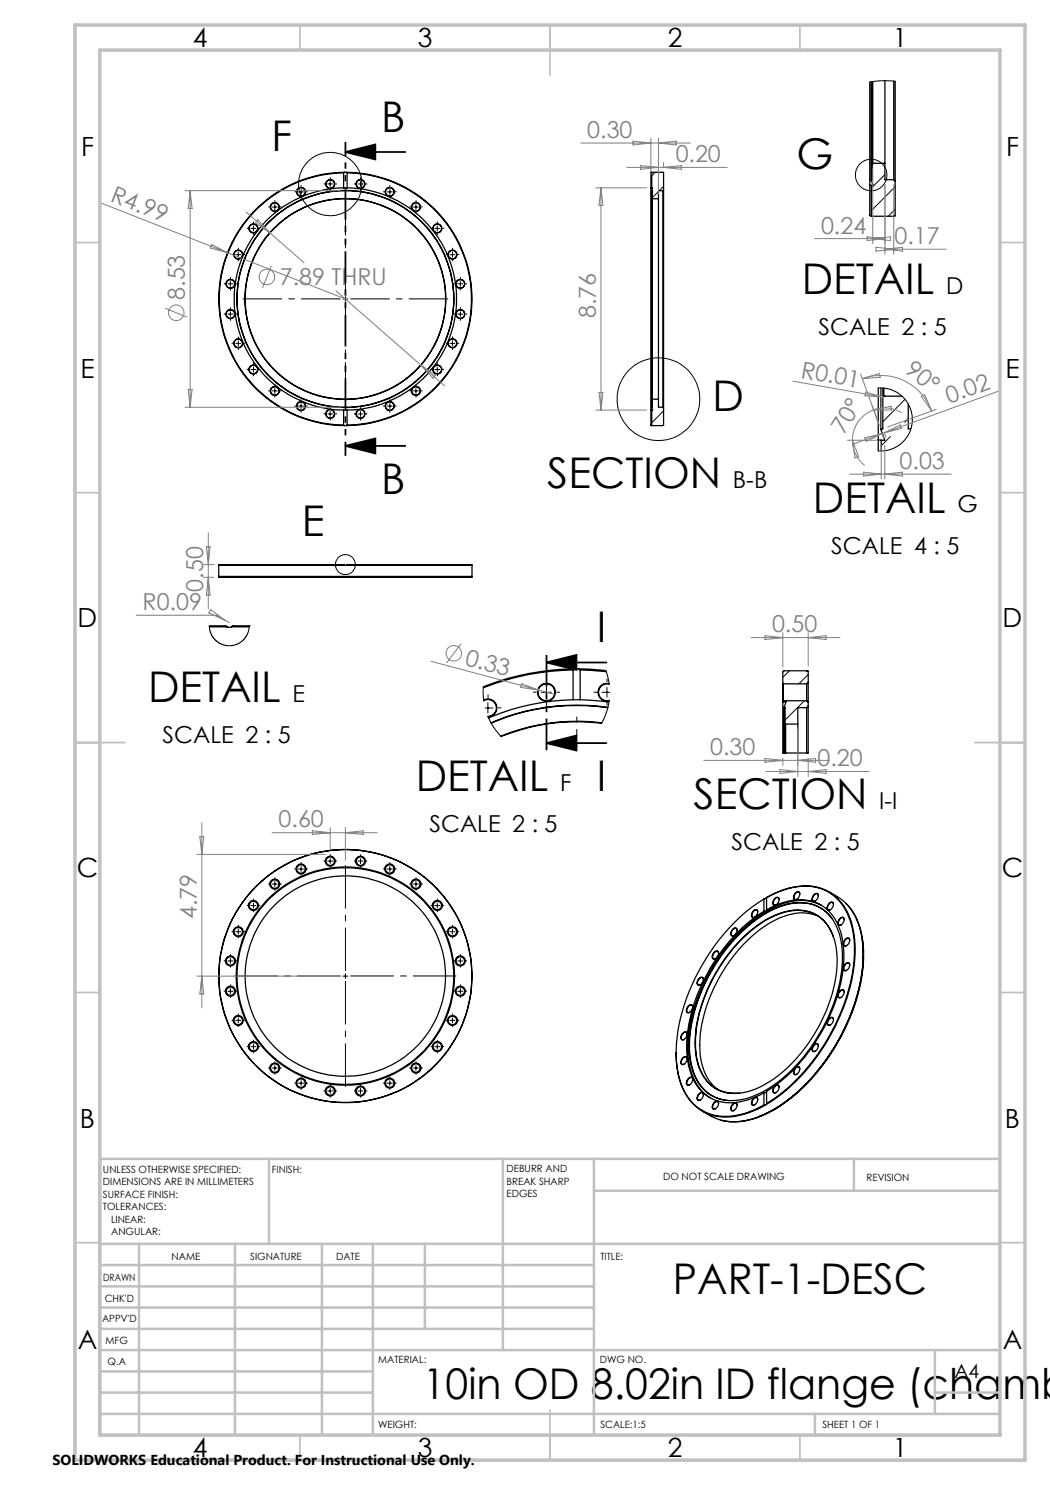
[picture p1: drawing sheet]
<svg xmlns="http://www.w3.org/2000/svg" width="210mm" height="297mm" viewBox="0 0 210 297" stroke-linecap="round" stroke-linejoin="round" font-family="sans-serif">
<g fill="none" stroke="#000" stroke-width=".25">
<path d="M174 16.4v20.7M174.2 16.4v19.6M174.4 16.3v16.5M174.6 16.3v16.4M177 16.1v16.6M178.8 16.2v19.7M179 16.3v19.9M68.7 37.6h.7M68.7 34.6a25.2 25.2 0 0 0-24.8 25.2 25.2 25.2 0 0 0 24.8 25.2M68.7 37.6a22.2 22.2 0 0 0-21.9 22.2 22.2 22.2 0 0 0 21.9 22.2M68.7 34.6v3M68.9 34.5h.4"/>
<path d="M68.9 34.5a25.3 25.3 0 0 0-25.2 25.3 25.3 25.3 0 0 0 25.2 25.3M68.9 34.5l-.2 .1M69.3 34.5a25.3 25.3 0 0 1 25.1 25.3 25.3 25.3 0 0 1-25.1 25.3M69.3 34.5l.1 .1M69.4 34.6a25.2 25.2 0 0 1 24.9 25.2 25.2 25.2 0 0 1-24.9 25.2M69.4 37.6a22.2 22.2 0 0 1 21.9 22.2 22.2 22.2 0 0 1-21.9 22.2M69.4 34.6v3M130.2 37.6v44.4M130.2 37.6h.2M130.3 38.1v43.4M130.3 38.1h.1v1.6M130.4 34.5h2.3v3.5"/>
<path d="M130.4 34.5l-.2 .1v3M130.4 37.6h.1l-.2 .5M130.4 34.5v3.1M130.4 39.7l.1 .1M130.4 39.7v40.2M130.5 39.8v40M130.5 39.8h1.2M131.7 39.8v40M132.6 38.1v43.4M132.6 38.1h-.9v1.7M132.7 38v43.6M132.7 38l-.1 .1"/>
<path d="M174 37.1h.3M174.2 36l.4 1.1h-.3M174.3 37.1v6.1M174.4 32.8v3.1l-.2 .1M174.6 32.7l-.2 .1M174.6 32.7h2.4M177 32.7v3.2h1.8M178.8 35.9l.2 .3M179 36.2v7h-.3h-4.5l-.2-.2v-5.9M130.4 79.9v1.6h-.1M130.5 79.8l-.1 .1M130.5 79.8h1.2"/>
<path d="M131.7 79.8v1.7h.9M175.6 77.6v10.4M176.2 77.6v8.3M176.6 77.6v1.8M176.6 79.4v6.4l-.4 .1M176.8 79.2l-.2 .2M176.8 77.6v1.6M176.8 79.2h3.6M68.7 82h.7M68.7 82v3M68.7 85l.2 .1M68.9 85.1h.4"/>
<path d="M69.4 82v3M69.4 85l-.1 .1M130.2 82h.2M130.2 82v3l.2 .1M130.3 81.5l.2 .5h-.1M130.4 82v3.1M132.6 81.5l.1 .1M132.6 85.1h.1M132.7 81.6v3.5h-2.3M175.6 88h.6M175.6 88v2.2M176.2 85.9l.8 2.1h-.8"/>
<path d="M176.2 88v2.2M181.6 80.8v5h.6M43.7 115.3l.1 .1M43.7 113h25.2M43.7 115.3h50.7M43.7 113l.2-.1h24.8l.2 .1M43.7 113v2.3M43.8 115.4h50.6M43.8 115.4v.1h50.6v-.1M68.8 113h.1M68.9 113h.4M69.3 113h25.1"/>
<path d="M69.3 113l.1-.1h24.9l.1 .1M69.3 113h.1M94.4 115.3v.1M94.4 113v2.3M41.9 125.4h3.5M41.9 125.2h3.3l.2 .2M45.4 125.4l.5 .1 .4-.1M45.4 125.3v.1M46.3 125.4h3.5M46.3 125.3v.1M49.8 125.2h-3.2l-.3 .2M114.6 139.9h1.4"/>
<path d="M114.6 134a49.9 49.9 0 0 0-17.9 3.6M114.6 139.9a45.1 45.1 0 0 0-16.9 3.7M114.6 134v5.9M114.9 133.8h.9M114.9 133.8a51.2 51.2 0 0 0-18.2 3.6M114.9 133.8l-.3 .2M115.8 133.8l5.4 .3M115.8 133.8l.2 .2M116 134l5.2 .3M116 139.9l5.8 .5M116 134v5.9M121.8 136.7a1.78 1.78 0 0 0-2.2 1.8 1.78 1.78 0 0 0 2.2 1.7"/>
<path d="M121.8 136.8a1.69 1.69 0 0 0-2.1 1.7 1.69 1.69 0 0 0 2.1 1.6M156.6 136.7v3.6M156.6 136.7l.1 .1M156.7 136.8v3.4M156.7 136.8h4.6M161.3 136.8v3.4M161.6 136.5v3.9M161.6 136.5v-2.3h-4.8l-.2 .1v2.4M161.6 136.5l-.3 .3M96.7 140a1.78 1.78 0 0 1 2.6 1.1 1.78 1.78 0 0 1-1.7 2.3M96.7 140.2a1.68 1.68 0 0 1 2.5 .9 1.68 1.68 0 0 1-1.6 2.2M120.3 144.7a39.3 39.3 0 0 0-20.1 2.6"/>
<path d="M120.4 144.6a40.4 40.4 0 0 0-20.2 2.6M121.6 141.5a43.2 43.2 0 0 0-23.4 3.1M121.6 141.5a43.1 43.1 0 0 0-23.4 3.1M156.6 140.4h.6l-.4 1.1M156.6 140.4v10.2h.4M156.6 140.3v.1M156.7 140.2l-.1 .1M156.7 140.2h4.6M156.8 141.5v9.1M156.8 141.5h.2v3.2M157 144.7l.1 .1M157 150.6h.1"/>
<path d="M157 144.7v5.9M157.1 144.8v5.8M157.1 144.8h2.5M159.6 144.8v5.8M161.3 141.5v9.1M161.3 140.2l.3 .2M161.3 141.5h-1.7v3.3M161.6 141.2v9.4h-4.5M161.6 140.4v.8M161.6 141.2l-.3 .3M152.8 179.8a39.4 39.4 0 0 0-15.9 20.9 26.1 26.1 0 0 0-.8 15.7 9.4 9.4 0 0 0 12 6.5l2.3-.8 2.4-1.1M152.8 179.8v2.4"/>
<path d="M153.3 179.5a14.1 14.1 0 0 1 10.9-1.8 10.3 10.3 0 0 1 6.5 8.4 30.7 30.7 0 0 1-3.2 18.2 37.8 37.8 0 0 1-14.2 16.6M153.3 179.5l-.5 .3M153.3 179.5h.1M153.3 179.5a13.5 13.5 0 0 1 11-1.7 9.8 9.8 0 0 1 6 7.1 27 27 0 0 1-1.5 15.9 39.3 39.3 0 0 1-15.5 19.9M153.3 179.5v2.5M154.8 179.8a.52 .52 0 0 1 .8-.3 .52 .52 0 0 1 .2 .8 .77 .77 0 0 1-1.2 .6v-.7zM155.8 179.9a.46 .46 0 0 0-.4-.4 .46 .46 0 0 0-.5 .4 .63 .63 0 0 0-.3 .6 .63 .63 0 0 0 .4 .5h.2M159.1 178.6a.5 .5 0 0 1 .7-.2 .5 .5 0 0 1 .1 .8 .78 .78 0 0 1-1.1 .6l-.1-.5zM159.9 178.8a.42 .42 0 0 0-.3-.4 .42 .42 0 0 0-.5 .2 .71 .71 0 0 0-.4 .7 .71 .71 0 0 0 .4 .6h.2M162.8 178.9a.49 .49 0 0 1 .7-.2 .49 .49 0 0 1 .1 .8 .68 .68 0 0 1-.4 .7 .68 .68 0 0 1-.8-.2l.1-.5zM163.7 179.1a.46 .46 0 0 0-.5-.4 .46 .46 0 0 0-.5 .4 .65 .65 0 0 0 .2 1.2l.2-.1M165.8 178.4a11.4 11.4 0 0 1 6.7 9.8 33.6 33.6 0 0 1-4.7 19.6 35.6 35.6 0 0 1-14.2 14.7 12.5 12.5 0 0 1-10.8 1l-2.3-1.3"/>
<path d="M139.8 195.7a.49 .49 0 0 1 .8-.2 .49 .49 0 0 1 0 .7 .82 .82 0 0 1-1.1 .7l-.1-.5zM140.7 195.9a.42 .42 0 0 0-.4-.4 .42 .42 0 0 0-.4 .3 .87 .87 0 0 0-.2 1.2h.4M142.7 190.6a.53 .53 0 0 1 .4-.4 .53 .53 0 0 1 .6 .3 1.11 1.11 0 0 1-1.1 1.3l-.1-.6zM143.7 190.6a.42 .42 0 0 0-.3-.4 .42 .42 0 0 0-.5 .3 .68 .68 0 0 0-.4 .6 .68 .68 0 0 0 .4 .7l.2-.1M146.5 185.8a.5 .5 0 0 1 .8-.2 .5 .5 0 0 1 .1 .8 .77 .77 0 0 1-1.2 .6v-.4zM147.4 186.1a.42 .42 0 0 0-.3-.5 .42 .42 0 0 0-.5 .3 .71 .71 0 0 0-.4 .6 .71 .71 0 0 0 .4 .7l.2-.1M147.5 187.1a20.2 20.2 0 0 1 11.4-6.6 8.1 8.1 0 0 1 9 6.3 24.2 24.2 0 0 1-1.8 15.6 32.3 32.3 0 0 1-13.7 16 11 11 0 0 1-9.3 1.1 8.9 8.9 0 0 1-5-7.1 26.9 26.9 0 0 1 3-16.1 36.6 36.6 0 0 1 6.4-9.2zM148.6 187.5a17.2 17.2 0 0 1 10.9-5.5 7.7 7.7 0 0 1 7.6 6.7 24.5 24.5 0 0 1-2.7 15.4 28.9 28.9 0 0 1-12.4 13.3 9.5 9.5 0 0 1-8.8 .4 9.9 9.9 0 0 1-4.2-8.4 30.2 30.2 0 0 1 6.4-18.3zM150.6 182.3a.52 .52 0 0 1 .7-.4 .52 .52 0 0 1 .2 .8 .77 .77 0 0 1-1.1 .7v-.7zM151.6 182.4a.42 .42 0 0 0-.4-.4 .42 .42 0 0 0-.5 .2 .91 .91 0 0 0-.1 1.3l.3-.1M152.8 182.2a35.2 35.2 0 0 0-13.4 16.9 25 25 0 0 0-1.6 14.2 8.5 8.5 0 0 0 7.3 7.2 13.4 13.4 0 0 0 7.7-2M153.3 182a11.6 11.6 0 0 1 10.1-1.4 9.2 9.2 0 0 1 5.1 7.3 28 28 0 0 1-3.5 17.2 33.5 33.5 0 0 1-11.7 13.2v2.4"/>
<path d="M153.3 182l-.2 .2h-.3M153.3 182h.1M163.7 183.3a9.7 9.7 0 0 0-8.7 .7 29.2 29.2 0 0 0-12.6 14.5 23.5 23.5 0 0 0-2 14.3 8.4 8.4 0 0 0 3.3 5.1M164.3 181.1a9.8 9.8 0 0 0-8.6-.1 29.7 29.7 0 0 0-13.6 13.1 30.6 30.6 0 0 0-4.4 17.5 10.2 10.2 0 0 0 4.4 8M165.8 180.7a.5 .5 0 0 1 .8-.2 .5 .5 0 0 1 0 .8 .82 .82 0 0 1-1.1 .6v-.7zM166.5 183.8a8 8 0 0 0-8.9-2.9 24.5 24.5 0 0 0-12.7 9.3 32.6 32.6 0 0 0-7 19.8 10.8 10.8 0 0 0 4.2 9l1.7 .7 1.8 .4M166.7 187.4a7.5 7.5 0 0 0-9.8-4.9 23.8 23.8 0 0 0-12 9.5 29.9 29.9 0 0 0-5.8 17.3 10 10 0 0 0 3.7 8.1 7.5 7.5 0 0 0 5.1 1.2M166.7 180.9a.46 .46 0 0 0-.5-.5 .46 .46 0 0 0-.4 .5 .63 .63 0 0 0-.3 .6 .63 .63 0 0 0 .4 .5l.2-.1M167.9 183.9a.5 .5 0 0 1 .5-.5 .5 .5 0 0 1 .4 .5 1.06 1.06 0 0 1-1.1 1.1l-.1-.4zM168 198.2a.49 .49 0 0 1 .7-.2 .49 .49 0 0 1 .1 .8 .82 .82 0 0 1-1.2 .6v-.6zM168.8 198.4a.42 .42 0 0 0-.3-.4 .42 .42 0 0 0-.5 .3 .87 .87 0 0 0-.1 1.2h.3M168.8 183.9a.42 .42 0 0 0-.3-.4 .42 .42 0 0 0-.5 .3 .71 .71 0 0 0-.4 .6 .71 .71 0 0 0 .4 .7l.2-.1"/>
<path d="M168.9 188a.52 .52 0 0 1 .8-.4 .52 .52 0 0 1 .2 .8 .68 .68 0 0 1-.4 .7 .68 .68 0 0 1-.8-.2v-.5zM169.1 192.8a.49 .49 0 0 1 .7-.2 .49 .49 0 0 1 .1 .8 .88 .88 0 0 1-1.1 .7 1 1 0 0 1 .3-1.3zM169.2 180.7a13.5 13.5 0 0 1 3.5 9.4 38.2 38.2 0 0 1-9.2 24.2 28.4 28.4 0 0 1-13 9.5 11.8 11.8 0 0 1-6.3 .2M169.9 193a.52 .52 0 0 0-.6-.4 .52 .52 0 0 0-.4 .6 .51 .51 0 0 0-.2 .6 .51 .51 0 0 0 .6 .3M169.9 188.1a.46 .46 0 0 0-.4-.5 .46 .46 0 0 0-.5 .5 .63 .63 0 0 0-.3 .6 .63 .63 0 0 0 .4 .5l.2-.1M172.4 188a33.1 33.1 0 0 1-4.6 19.8 36.4 36.4 0 0 1-14.2 14.7l-1.8 .8M135.2 210.5a14.5 14.5 0 0 0 3.5 10.4 9.8 9.8 0 0 0 10.3 1.9l2.4-.9 1.6-.8M136.6 206.6a.5 .5 0 0 1 .7-.2 .5 .5 0 0 1 .1 .8 .77 .77 0 0 1-1.2 .6v-.4zM136.6 211.6a.5 .5 0 0 1 .7-.2 .5 .5 0 0 1 .1 .7 .89 .89 0 0 1-1.1 .8 1 1 0 0 1 .3-1.3zM137.4 211.8a.48 .48 0 0 0-.4-.5 .48 .48 0 0 0-.5 .5 .65 .65 0 0 0 .1 1.1l.2-.1M137.4 206.8a.48 .48 0 0 0-.4-.4 .48 .48 0 0 0-.5 .4 .65 .65 0 0 0 .1 1.2l.2-.1M137.7 201.2a.5 .5 0 0 1 .7-.2 .5 .5 0 0 1 .1 .8 .82 .82 0 0 1-1.2 .6v-.6z"/>
<path d="M137.7 215.7a.49 .49 0 0 1 .7-.2 .49 .49 0 0 1 .1 .7 .82 .82 0 0 1-1.2 .7v-.7zM138.5 215.9a.46 .46 0 0 0-.4-.4 .46 .46 0 0 0-.5 .4 .63 .63 0 0 0-.3 .6 .63 .63 0 0 0 .4 .5h.2M138.5 201.4a.46 .46 0 0 0-.4-.4 .46 .46 0 0 0-.5 .4 .63 .63 0 0 0-.3 .6 .63 .63 0 0 0 .4 .5h.2M139.8 218.7a.49 .49 0 0 1 .8-.1 .49 .49 0 0 1 0 .7 .82 .82 0 0 1-1.1 .7l-.1-.5zM140.7 218.9a.42 .42 0 0 0-.4-.4 .42 .42 0 0 0-.4 .3 .87 .87 0 0 0-.2 1.3l.4-.1M150.7 219.7a.49 .49 0 0 1 .7-.2 .49 .49 0 0 1 .1 .8 .88 .88 0 0 1-1 .7 1 1 0 0 1 .2-1.3zM151.6 219.9a.42 .42 0 0 0-.4-.4 .42 .42 0 0 0-.5 .2 .91 .91 0 0 0-.1 1.3h.3M152.8 218.5v2.5M153.3 218.3l-.2 .2h-.3M154.8 217.4a.52 .52 0 0 1 .8-.4 .52 .52 0 0 1 .2 .8 .88 .88 0 0 1-1.1 .7l-.1-.3zM155.8 217.4a.52 .52 0 0 0-.6-.3 .52 .52 0 0 0-.4 .5 .51 .51 0 0 0-.2 .6 .51 .51 0 0 0 .6 .3M159.1 213.6a.49 .49 0 0 1 .7-.2 .49 .49 0 0 1 .1 .7 .78 .78 0 0 1-1.1 .7l-.1-.5z"/>
<path d="M159.9 213.8a.46 .46 0 0 0-.4-.5 .46 .46 0 0 0-.5 .5 .66 .66 0 0 0 .1 1.1l.2-.1M162.8 208.9a.5 .5 0 0 1 .7-.1 .5 .5 0 0 1 .1 .7 .78 .78 0 0 1-1.1 .7l-.1-.5zM163.7 209.2a.4 .4 0 0 0-.4-.5 .4 .4 0 0 0-.4 .3 .81 .81 0 0 0-.2 1.3l.4-.1M165.7 203.9a.52 .52 0 0 1 .7-.4 .52 .52 0 0 1 .2 .8 .77 .77 0 0 1-1.1 .6v-.6zM166.7 203.9a.42 .42 0 0 0-.3-.4 .42 .42 0 0 0-.5 .3 .87 .87 0 0 0-.1 1.3l.3-.1M142.8 220.5a.5 .5 0 0 1 .8-.2 .5 .5 0 0 1 .1 .7 .89 .89 0 0 1-1.1 .8 1 1 0 0 1 .2-1.3zM143.7 220.7a.48 .48 0 0 0-.5-.4 .48 .48 0 0 0-.4 .4 .65 .65 0 0 0 .1 1.1h.2M146.5 220.8a.51 .51 0 0 1 .8-.2 .51 .51 0 0 1 .1 .8 .82 .82 0 0 1-1.2 .6v-.5zM147.4 221a.48 .48 0 0 0-.5-.4 .48 .48 0 0 0-.4 .4 .65 .65 0 0 0 .1 1.1h.2M152.8 221l.2 .1M153.3 220.9l-.3 .2M153.3 220.7v.2"/>
<circle cx="60.2" cy="38.4" r=".9"/>
<circle cx="60.2" cy="38.4" r=".84"/>
<circle cx="66" cy="36.8" r=".85"/>
<circle cx="66" cy="36.8" r=".89"/>
<circle cx="72.1" cy="36.8" r=".89"/>
<circle cx="72.1" cy="36.8" r=".84"/>
<circle cx="77.9" cy="38.4" r=".9"/>
<circle cx="78" cy="38.4" r=".84"/>
<circle cx="46.1" cy="56.8" r=".89"/>
<circle cx="46.1" cy="56.8" r=".84"/>
<circle cx="47.6" cy="50.9" r=".89"/>
<circle cx="47.7" cy="50.9" r=".84"/>
<circle cx="50.7" cy="45.7" r=".9"/>
<circle cx="50.7" cy="45.7" r=".84"/>
<circle cx="55" cy="41.4" r=".84"/>
<circle cx="55" cy="41.4" r=".88"/>
<circle cx="69.1" cy="59.8" r="21.7"/>
<circle cx="69.1" cy="59.8" r="20.1"/>
<circle cx="69.1" cy="59.8" r="20"/>
<circle cx="83.2" cy="41.4" r=".88"/>
<circle cx="83.2" cy="41.4" r=".85"/>
<circle cx="87.5" cy="45.7" r=".9"/>
<circle cx="87.5" cy="45.7" r=".84"/>
<circle cx="90.5" cy="50.9" r=".85"/>
<circle cx="90.5" cy="50.9" r=".89"/>
<circle cx="92.1" cy="56.8" r=".89"/>
<circle cx="92.1" cy="56.8" r=".84"/>
<circle cx="46.1" cy="62.8" r=".9"/>
<circle cx="46.1" cy="62.8" r=".84"/>
<circle cx="47.6" cy="68.7" r=".89"/>
<circle cx="47.7" cy="68.7" r=".84"/>
<circle cx="50.7" cy="73.9" r=".9"/>
<circle cx="50.7" cy="73.9" r=".84"/>
<circle cx="55" cy="78.2" r=".84"/>
<circle cx="55" cy="78.2" r=".88"/>
<circle cx="83.2" cy="78.2" r=".88"/>
<circle cx="83.2" cy="78.2" r=".85"/>
<circle cx="87.5" cy="73.9" r=".9"/>
<circle cx="87.5" cy="73.9" r=".84"/>
<circle cx="90.5" cy="68.7" r=".85"/>
<circle cx="90.5" cy="68.7" r=".89"/>
<circle cx="92.1" cy="62.8" r=".9"/>
<circle cx="92.1" cy="62.8" r=".84"/>
<circle cx="60.2" cy="81.2" r=".89"/>
<circle cx="60.2" cy="81.2" r=".84"/>
<circle cx="66" cy="82.8" r=".85"/>
<circle cx="66" cy="82.8" r=".89"/>
<circle cx="72.1" cy="82.8" r=".89"/>
<circle cx="72.1" cy="82.8" r=".84"/>
<circle cx="77.9" cy="81.2" r=".89"/>
<circle cx="78" cy="81.2" r=".84"/>
<circle cx="109.3" cy="138.4" r="1.69"/>
<circle cx="109.3" cy="138.5" r="1.78"/>
<circle cx="55" cy="176.8" r="1"/>
<circle cx="55" cy="176.8" r=".85"/>
<circle cx="60.2" cy="173.8" r=".84"/>
<circle cx="60.2" cy="173.8" r=".99"/>
<circle cx="66" cy="172.2" r=".99"/>
<circle cx="66" cy="172.2" r=".84"/>
<circle cx="72.1" cy="172.2" r="1"/>
<circle cx="72.1" cy="172.2" r=".85"/>
<circle cx="77.9" cy="173.8" r=".84"/>
<circle cx="78" cy="173.8" r=".99"/>
<circle cx="83.2" cy="176.8" r="1"/>
<circle cx="83.2" cy="176.8" r=".84"/>
<circle cx="46.1" cy="192.2" r=".84"/>
<circle cx="46.1" cy="198.2" r=".84"/>
<circle cx="46.1" cy="198.2" r="1"/>
<circle cx="46.1" cy="192.2" r=".99"/>
<circle cx="47.6" cy="186.3" r="1"/>
<circle cx="47.7" cy="186.3" r=".85"/>
<circle cx="50.7" cy="181.1" r=".99"/>
<circle cx="50.7" cy="181.1" r=".85"/>
<circle cx="69.1" cy="195.2" r="21.7"/>
<circle cx="69.1" cy="195.2" r="20"/>
<circle cx="69.1" cy="195.2" r="25.3"/>
<circle cx="69.1" cy="195.2" r="21.8"/>
<circle cx="87.5" cy="181.1" r=".84"/>
<circle cx="87.5" cy="181.1" r=".99"/>
<circle cx="90.5" cy="186.4" r=".99"/>
<circle cx="90.5" cy="186.3" r=".84"/>
<circle cx="92.1" cy="198.2" r="1"/>
<circle cx="92.1" cy="192.2" r=".99"/>
<circle cx="92.1" cy="192.2" r=".85"/>
<circle cx="92.1" cy="198.2" r=".85"/>
<circle cx="47.6" cy="204.1" r="1"/>
<circle cx="47.7" cy="204.1" r=".85"/>
<circle cx="50.7" cy="209.3" r=".99"/>
<circle cx="50.7" cy="209.3" r=".85"/>
<circle cx="55" cy="213.6" r="1"/>
<circle cx="55" cy="213.6" r=".85"/>
<circle cx="60.2" cy="216.6" r=".84"/>
<circle cx="60.2" cy="216.6" r=".99"/>
<circle cx="66" cy="218.2" r=".99"/>
<circle cx="66" cy="218.2" r=".84"/>
<circle cx="72.1" cy="218.2" r="1"/>
<circle cx="72.1" cy="218.2" r=".85"/>
<circle cx="77.9" cy="216.6" r=".84"/>
<circle cx="78" cy="216.6" r=".99"/>
<circle cx="83.2" cy="213.6" r="1"/>
<circle cx="83.2" cy="213.6" r=".84"/>
<circle cx="87.5" cy="209.3" r=".84"/>
<circle cx="87.5" cy="209.3" r=".99"/>
<circle cx="90.5" cy="204.1" r=".99"/>
<circle cx="90.5" cy="204.1" r=".84"/>
</g>
<g fill="none" stroke="#000" stroke-width=".2">
<path d="M179 16.3l-2.2-.2-2.8 .3M59.7 38.4h1M60.2 37.9v1M65.5 36.8h1M66 36.3v1M71.6 36.8h1M72.1 36.3v1M77.4 38.4h1.1M78 37.9v1M131 34.5l-.6 .7M131.7 38.3l-1.3 1.3M132.7 37.2l-.8 .9"/>
<path d="M174.7 32.7l-.3 .3M177 34.9l-2.7 2.7M179 37.4l-4.7 4.7M45.6 56.8h1M46.1 56.3v1M47.2 50.9h1M47.7 50.4v1M50.2 45.7h1M50.7 45.2v1M54.5 41.4h1M55 40.9v1M68.6 59.8h1"/>
<path d="M69.1 59.3v1M82.7 41.4h1M83.2 40.9v1M87 45.7h1M87.5 45.2v1M90 50.9h1M90.5 50.4v1M91.5 56.8h1.1M92.1 56.3v1M179 41.8l-1.3 1.4M45.6 62.8h1M46.1 62.3v1"/>
<path d="M47.2 68.7h1M47.7 68.2v1M50.2 73.9h1M50.7 73.4v1M54.5 78.2h1M55 77.7v1M82.7 78.2h1M83.2 77.7v1M87 73.9h1M87.5 73.4v1M90 68.7h1M90.5 68.2v1"/>
<path d="M91.5 62.8h1.1M92.1 62.3v1M130.6 79.8l-.2 .2M175.6 77.6h1.5l1.2 .4 1.1 .5 1 .7 1 1.2 .5 .9 .6 2.1v1.1l-.4 1.4-.5 1.3-.9 1.1-1.3 1.1-.9 .4-1.6 .4h-1.3M177.2 79.2l-.1 .1M181 79.9l-4.4 4.4M59.7 81.2h1M60.2 80.7v1M65.5 82.8h1M66 82.3v1M71.6 82.8h1M72.1 82.3v1"/>
<path d="M77.4 81.2h1.1M78 80.7v1M132.7 82.2l-2.3 2.4M178.1 87.3l-1.9 1.8M181.6 83.7l-.7 .8M41.9 125.2l.2 1.2 .7 1.3 1.1 1 1.6 .4 1.3-.1 .9-.3 .8-.5 1-1.5 .3-1.5M49.8 125.2h.1M96.7 137.4v2.8M108.3 138.5h2M109.3 137.5v1.9M120.4 138.5h1.6M121.2 134.1l.6 2.7"/>
<path d="M121.4 137.5v1.9M157.9 134.2l-1.3 1.3M161.6 134.9l-1.8 1.9M97 141.6h1.6M97.6 143.3l1.1 2.1 1.5 1.9M97.6 140.6v2M121.8 140.1l-.6 2.6-.9 2M160.9 140.2l-3.9 3.8M54.5 176.8h1M55 176.3v1M59.7 173.8h1M60.2 173.3v1"/>
<path d="M65.5 172.2h1M66 171.7v1M71.6 172.2h1M72.1 171.7v1M77.4 173.8h1.1M78 173.3v1M82.7 176.8h1M83.2 176.3v1M45.6 192.2h1M45.6 198.3h1M46.1 191.7v1M46.1 197.7v1.1"/>
<path d="M47.2 186.3h1M47.7 185.8v1M50.2 181.1h1M50.7 180.6v1M68.6 195.2h1M69.1 194.7v1M87 181.1h1M87.5 180.6v1M90 186.3h1M90.5 185.8v1M91.5 192.2h1.1M91.5 198.3h1.1"/>
<path d="M92.1 191.7v1M92.1 197.7v1.1M47.2 204.1h1M47.7 203.6v1M50.2 209.3h1M50.7 208.8v1M54.5 213.6h1M55 213.1v1M59.7 216.6h1M60.2 216.1v1M65.5 218.2h1M66 217.7v1"/>
<path d="M71.6 218.2h1M72.1 217.7v1M77.4 216.6h1.1M78 216.1v1M82.7 213.6h1M83.2 213.1v1M87 209.3h1M87.5 208.8v1M90 204.1h1M90.5 203.6v1"/>
<circle cx="66.1" cy="36.8" r="6.3"/>
<circle cx="174.2" cy="35" r="3.2"/>
<circle cx="131.7" cy="79.8" r="8.3"/>
<circle cx="69.1" cy="112.9" r="1.99"/>
</g>
<g fill="none" stroke="#808080" stroke-width=".2">
<path d="M37 38.1h31.1M38 38.1v43.4M38 38.1l.4 3.6h-.8zM116.2 28.6h21.8M119.2 37.6h10.1M120.2 37.6v44.4M120.2 37.6l.4 3.5h-.8zM125.3 33.5h20.2M126.6 28.2l3.6 .4-3.6 .4zM128.1 33.1l3.6 .4-3.6 .4zM130.2 27.6v7.3M131.7 27.6v11.2"/>
<path d="M131.7 28.6l3.6-.4v.8zM132.7 32.5v1M132.7 33.5l3.6-.4v.8zM174.6 33.7v15.1M177 36.9v13.9M178.8 36.9v13.9M20.3 40.6l25.2 9.9M42.3 48.9l3.2 1.6-3.4-.9zM45.5 50.5l23.6 9.3M49.2 42.4l11.6 10.2M51.6 44l2.4 2.6-2.9-2zM54.3 53.2l-1.8 4.4"/>
<path d="M67.2 58.2l21.7 19M162.9 47.7h14.1M173.4 47.4l3.6 .3-3.6 .4zM174.6 47.7l3.5-.3v.7zM175.2 49.5l3.6 .3-3.6 .4zM177 49.8h12.2M177 49.8l3.5-.3v.7zM33 61.7l4.5 1.7M37.6 77.9h.8l-.4 3.6zM84.1 73l3 2.1-.5 .5zM119.8 78.5h.8l-.4 3.5zM158.6 76.2l18 3.2"/>
<path d="M172.1 74.8l3.7 10.1-1.4-3.9M172.5 75.7a10.8 10.8 0 0 1 13.8 6.5M172.5 75.7l3.4-1 .1 .8zM173.1 78.4l3.5 1-3.6-.2zM176.6 79.4h.2M184.3 79.3l.6-.4 1.4 3.3zM199.9 78.2l-23.4 8.5M37 81.5h31.1M119.2 82h10.1M169.5 88h5.8M169.9 94.8h20.4M170.5 88a6.5 6.5 0 0 0 2.4 5.1"/>
<path d="M170.5 88l1.2 3.4-.7 .2zM172.7 94.4l3.5 .4-3.5 .4zM173 87.6l3.5-.9-3.3 1.6zM174.7 82a6.4 6.4 0 0 0-4.2 6M174.7 82a6.5 6.5 0 0 1 5.6 .5M174.7 82l3.5-.8 .1 .8zM176.2 89v6.8M176.5 86.7l-6 2.2M176.5 86.9l.3 .7M176.8 86.6l3.3-1.6 .2 .7zM176.9 86.7l.3 .8M177 94.8l3.5-.4v.8z"/>
<path d="M177 89v6.8M187.3 81.9l-9.8 3.5M40.6 115.5h2.2M40.6 112.9h2.3M41.3 109.4h.7l-.3 3.5zM41.7 106.6v15.2M41.7 115.5l.3 3.5h-.7zM27.2 123h16.1l1.7 1.1M42.2 122l2.8 2.1-3.2-1.5zM45 124.1l.9 .4M86.2 132.3l21.5 5.7M92.2 128.8l-2.9 3.8"/>
<path d="M104.3 136.7l3.4 1.3-3.6-.5zM107.7 138l3.2 .9M150.2 127.5h17.8M153 127.1l3.6 .4-3.6 .4zM156.6 126.5v6.8M161.6 126.5v6.7M161.6 127.5l3.6-.4v.8zM140.8 152.1h25.1M153 151.7l3.6 .4-3.6 .4zM153.2 154.3h20.6M156 153.9l3.6 .4-3.6 .4zM156.6 151.6v1.5"/>
<path d="M159.6 145.8v9.5M159.6 152.1l3.5-.4v.8zM161.6 151.6v3.7M161.6 154.3l3.6-.4v.8zM39.4 170.9h25.7M40 167.3h.7l-.3 3.6zM40.4 164.5v37.1M54.4 166.5h21M62.5 166.2l3.5 .3-3.5 .4zM66 165.5v4.4M69.1 165.5v6.5M69.1 166.5l3.5-.3v.7z"/>
<path d="M39.4 195.2h28.7M40.4 195.2l.3 3.6h-.7z"/>
<circle cx="53.4" cy="55.4" r="1.56"/>
<circle cx="35.2" cy="62.5" r="1.55"/>
<circle cx="90.7" cy="130.7" r="1.56"/>
</g>
<path d="M69.1 30.4l6-1.5v3zM69.1 30.4h12M69.1 89.2l6-1.5v3zM69.1 89.2h12M109.3 132.5l6-1.5v3zM109.3 132.5h12M109.3 148.6l6-1.5v3zM109.3 148.6h12" fill="none" stroke="#000" stroke-width=".35"/>
<g fill="none" stroke="#000" stroke-width=".2" stroke-dasharray="15.2 1.3 1.3 1.3" stroke-linecap="butt">
<path d="M59.2 38.4h-.3M60.2 37.4v-.4M60.2 39.4v.3M61.2 38.4h.4M65.1 36.8h-.4M66.1 35.8v-.4M66.1 37.8v.3M67.1 36.8h.3M71.1 36.8h-.3M72.1 35.8v-.4M72.1 37.8v.3M73.1 36.8h.4"/>
<path d="M77 38.4h-.4M78 37.4v-.4M78 39.4v.3M79 38.4h.3M45.1 56.7h-.3M46.1 55.7v-.3M46.1 57.7v.4M46.7 50.9h-.4M47.1 56.7h.3M47.7 49.9v-.3M47.7 51.9v.3M48.7 50.9h.3"/>
<path d="M49.7 45.7h-.3M50.7 44.7v-.4M50.7 46.7v.3M51.7 45.7h.3M54 41.4h-.4M55 40.4v-.4M55 42.4v.3M56 41.4h.3M82.2 41.4h-.3M83.2 40.4v-.4M83.2 42.4v.3M84.2 41.4h.3"/>
<path d="M86.5 45.7h-.4M87.5 44.7v-.4M87.5 46.7v.3M88.5 45.7h.3M89.5 50.9h-.3M90.5 49.9v-.3M90.5 51.9v.3M91.1 56.7h-.4M91.5 50.9h.4M92.1 55.7v-.3M92.1 57.7v.4M93.1 56.7h.3"/>
<path d="M45.1 62.8h-.3M46.1 61.8v-.3M46.1 63.8v.3M46.7 68.6h-.4M47.1 62.8h.3M47.7 67.6v-.3M47.7 69.6v.4M48.7 68.6h.3M49.7 73.9h-.3M50.7 72.9v-.4M50.7 74.9v.3M51.7 73.9h.3"/>
<path d="M54 78.2h-.4M55 77.2v-.4M55 79.2v.3M56 78.2h.3M82.2 78.2h-.3M83.2 77.2v-.4M83.2 79.2v.3M84.2 78.2h.3M86.5 73.9h-.4M87.5 72.9v-.4M87.5 74.9v.3M88.5 73.9h.3"/>
<path d="M89.5 68.6h-.3M90.5 67.6v-.3M90.5 69.6v.4M91.1 62.8h-.4M91.5 68.6h.4M92.1 61.8v-.3M92.1 63.8v.3M93.1 62.8h.3M59.2 81.2h-.3M60.2 80.2v-.3M60.2 82.2v.3M61.2 81.2h.4"/>
<path d="M65.1 82.8h-.4M66.1 81.8v-.4M66.1 83.8v.3M67.1 82.8h.3M71.1 82.8h-.3M72.1 81.8v-.4M72.1 83.8v.3M73.1 82.8h.4M77 81.2h-.4M78 80.2v-.3M78 82.2v.3M79 81.2h.3"/>
<path d="M97.6 139.6v-.7M107.3 138.4h-.7M109.3 136.4v-.6M111.3 138.4h.7M119.4 138.4h-.7M121.4 136.4v-.6M99.6 141.6h.7M109.3 140.4v.7M121.4 140.4v.7M54 176.8h-.4M55 175.8v-.3M55 177.8v.3"/>
<path d="M56 176.8h.3M59.2 173.8h-.3M60.2 172.8v-.4M60.2 174.8v.3M61.2 173.8h.4M65.1 172.2h-.4M66.1 171.2v-.3M66.1 173.2v.4M67.1 172.2h.3M71.1 172.2h-.3M72.1 171.2v-.3M72.1 173.2v.4"/>
<path d="M73.1 172.2h.4M77 173.8h-.4M78 172.8v-.4M78 174.8v.3M79 173.8h.3M82.2 176.8h-.3M83.2 175.8v-.3M83.2 177.8v.3M84.2 176.8h.3M45.1 198.2h-.3M45.1 192.2h-.3M46.1 197.2v-.3"/>
<path d="M46.1 199.2v.4M46.1 191.2v-.4M46.1 193.2v.3M46.7 186.3h-.4M47.1 198.2h.3M47.1 192.2h.3M47.7 185.3v-.3M47.7 187.3v.4M48.7 186.3h.3M49.7 181.1h-.3M50.7 180.1v-.4M50.7 182.1v.3"/>
<path d="M51.7 181.1h.3M86.5 181.1h-.4M87.5 180.1v-.4M87.5 182.1v.3M88.5 181.1h.3M89.5 186.3h-.3M90.5 185.3v-.3M90.5 187.3v.4M91.1 192.2h-.4M91.1 198.2h-.4M91.5 186.3h.4M92.1 191.2v-.4"/>
<path d="M92.1 193.2v.3M92.1 197.2v-.3M92.1 199.2v.4M93.1 192.2h.3M93.1 198.2h.3M46.7 204.1h-.4M47.7 203.1v-.4M47.7 205.1v.3M48.7 204.1h.3M49.7 209.3h-.3M50.7 208.3v-.3M50.7 210.3v.4"/>
<path d="M51.7 209.3h.3M54 213.6h-.4M55 212.6v-.4M55 214.6v.3M56 213.6h.3M59.2 216.6h-.3M60.2 215.6v-.3M60.2 217.6v.4M61.2 216.6h.4M65.1 218.2h-.4M66.1 217.2v-.4M66.1 219.2v.3"/>
<path d="M67.1 218.2h.3M71.1 218.2h-.3M72.1 217.2v-.4M72.1 219.2v.3M73.1 218.2h.4M77 216.6h-.4M78 215.6v-.3M78 217.6v.4M79 216.6h.3M82.2 213.6h-.3M83.2 212.6v-.4M83.2 214.6v.3"/>
<path d="M84.2 213.6h.3M86.5 209.3h-.4M87.5 208.3v-.3M87.5 210.3v.4M88.5 209.3h.3M89.5 204.1h-.3M90.5 203.1v-.4M90.5 205.1v.3M91.5 204.1h.4"/>
</g>
<path d="M68.1 195.2h-21.2M69.1 194.2v-21.2M69.1 196.2v21.2M70.1 195.2h21.2" fill="none" stroke="#000" stroke-width=".2" stroke-dasharray="15.2 1.3 1.3 1.3" stroke-dashoffset="6.6" stroke-linecap="butt"/>
<path d="M68.1 59.8h-19.5M69.1 58.8v-19.6M70.1 59.8h19.5M69.1 60.8v19.5" fill="none" stroke="#000" stroke-width=".2" stroke-dasharray="15.2 1.3 1.3 1.3" stroke-dashoffset="7.4" stroke-linecap="butt"/>
<path d="M115.4 149.6v-6.3" fill="none" stroke="#000" stroke-width=".2" stroke-dasharray="15.2 1.3 1.3 1.3" stroke-dashoffset="14" stroke-linecap="butt"/>
<path d="M69.1 28.4v62.8" fill="none" stroke="#000" stroke-width=".35" stroke-dasharray="6.3 1.3 1.3 1.3 1.3 1.3" stroke-dashoffset="3.5" stroke-linecap="butt"/>
<path d="M109.3 130.5v20.1" fill="none" stroke="#000" stroke-width=".35" stroke-dasharray="6.3 1.3 1.3 1.3 1.3 1.3" stroke-dashoffset="-.5" stroke-linecap="butt"/>
<g fill="none" stroke="#c0c0c0" stroke-width=".35">
<path d="M60 5v5M110 5v10M160 5v5M15 48.5h5M200 48.5h5M15 98.5h5M200 98.5h5M15 148.5h10M195 148.5h10M15 198.5h5M200 198.5h5M15 248.5h5"/>
<path d="M200 248.5h5M60 287v5M110 282v10M160 287v5"/>
</g>
<g fill="none" stroke="#c0c0c0" stroke-width=".5">
<path d="M53.8 231.8v17M100.6 231.8v38.2M118.8 231.8v55.2M118.8 238.2h81.2M170.8 231.8v6.4M200 231.8h-180v55.2M20 248.8h180M20 257.3h98.8M20 253h98.8M27.8 248.8v38.2M47 248.8v38.2M64.4 248.8v38.2"/>
<path d="M74.6 248.8v38.2M85 248.8v17M20 265.8h98.8M20 261.5h98.8M20 278.5h54.6M20 274.3h54.6M20 270h180M187 278.5h13M187 270v12.8M20 282.8h180M163 282.8v4.2"/>
</g>
<path d="M15 5h190v287h-190zM20 10h180v277h-180z" fill="none" stroke="#c0c0c0" stroke-width=".7"/>
<g fill="#000">
<path d="M69.1 30.4l6-1.5v3zM69.1 89.2l6-1.5v3z"/>
<path d="M109.3 132.5l6-1.5v3zM109.3 148.6l6-1.5v3z"/>
</g>
<g font-size="8.5">
<text x="76.2" y="26.4">B</text>
<text x="54.3" y="30.3">F</text>
<text x="159.3" y="33.8">G</text>
<text x="160.4" y="58.7">DETAIL</text>
<text x="142.5" y="82.2">D</text>
<text x="76.2" y="98.9">B</text>
<text x="109.5" y="97.6">SECTION</text>
<text x="60.3" y="107.3">E</text>
<text x="162.6" y="102.5">DETAIL</text>
<text x="119.4" y="128.5">I</text>
<text x="29.6" y="140.4">DETAIL</text>
<text x="83.1" y="158.2">DETAIL</text>
<text x="119.4" y="158.3">I</text>
<text x="138.7" y="161.8">SECTION</text>
<text x="134.6" y="258.8">PART-1-DESC</text>
<text x="84.5" y="279.7">10in OD 8.02in ID flange (chamb</text>
</g>
<g font-size="5.3">
<text x="38.5" y="9.5">4</text>
<text x="83.5" y="9.5">3</text>
<text x="133.5" y="9.5">2</text>
<text x="178.5" y="9.5">1</text>
<text x="16.2" y="31.3">F</text>
<text x="201.2" y="31.3">F</text>
<text x="16.1" y="75.5">E</text>
<text x="201.1" y="75.5">E</text>
<text x="15.5" y="125.5">D</text>
<text x="200.5" y="125.5">D</text>
<text x="15.4" y="175.5">C</text>
<text x="200.4" y="175.5">C</text>
<text x="16" y="225.5">B</text>
<text x="201" y="225.5">B</text>
<text x="15.5" y="269.8">A</text>
<text x="200.5" y="269.8">A</text>
<text x="38.5" y="291.5">4</text>
<text x="83.5" y="291.5">3</text>
<text x="133.5" y="291.5">2</text>
<text x="178.5" y="291.5">1</text>
</g>
<g font-size="4.7" fill="#808080">
<text x="117.5" y="27.6">0.30</text>
<text x="135.1" y="32.5">0.20</text>
<text x="21.9" y="40.2" transform="rotate(21 21.9 40.2)">R4.99</text>
<text x="164.2" y="46.7">0.24</text>
<text x="178.9" y="48.8">0.17</text>
<text x="37" y="60" transform="rotate(-90 37 60)">8.53</text>
<text x="56" y="57.1">7.89 THRU</text>
<text x="119.2" y="63.6" transform="rotate(-90 119.2 63.6)">8.76</text>
<text x="160" y="75.5" transform="rotate(10 160 75.5)">R0.01</text>
<text x="180.8" y="74.4" transform="rotate(38 180.8 74.4)">90°</text>
<text x="189.8" y="80.7" transform="rotate(-20 189.8 80.7)">0.02</text>
<text x="168.8" y="87" transform="rotate(-58 168.8 87)">70°</text>
<text x="179.9" y="93.8">0.03</text>
<text x="40.7" y="118.4" transform="rotate(-90 40.7 118.4)">0.50</text>
<text x="28.5" y="122">R0.09</text>
<text x="154.4" y="126.5">0.50</text>
<text x="92.8" y="133" transform="rotate(15 92.8 133)">0.33</text>
<text x="142.1" y="151.1">0.30</text>
<text x="163.5" y="153.3">0.20</text>
<text x="55.7" y="165.5">0.60</text>
<text x="39.4" y="183.9" transform="rotate(-90 39.4 183.9)">4.79</text>
</g>
<g font-size="4.7">
<text x="189.2" y="58.7">D</text>
<text x="163.7" y="66.9">SCALE 2 : 5</text>
<text x="146.6" y="97.6">B-B</text>
<text x="191.5" y="102.5">G</text>
<text x="166.3" y="110.7">SCALE 4 : 5</text>
<text x="58.5" y="140.4">E</text>
<text x="32.5" y="148.6">SCALE 2 : 5</text>
<text x="112" y="158.2">F</text>
<text x="175.8" y="161.8">I-I</text>
<text x="85.9" y="166.4">SCALE 2 : 5</text>
<text x="146.3" y="170">SCALE 2 : 5</text>
</g>
<text font-size="3.9" x="190.9" y="275.5">A4</text>
<text font-size="2.9" x="10.5" y="292.9">SOLIDWORKS Educational Product. For Instructional Use Only.</text>
<g font-size="2">
<text x="20.6" y="234.6">UNLESS OTHERWISE SPECIFIED:</text>
<text x="20.6" y="237.1">DIMENSIONS ARE IN MILLIMETERS</text>
<text x="20.6" y="239.6">SURFACE FINISH:</text>
<text x="54.4" y="234.6">FINISH:</text>
<text x="101.3" y="234.5">DEBURR AND</text>
<text x="101.3" y="237">BREAK SHARP</text>
<text x="101.3" y="239.5">EDGES</text>
<text x="132.6" y="236">DO NOT SCALE DRAWING</text>
<text x="173.3" y="236.2">REVISION</text>
<text x="20.6" y="242.1">TOLERANCES:</text>
<text x="22.2" y="244.6">LINEAR:</text>
<text x="22.2" y="247.1">ANGULAR:</text>
<text x="34.3" y="252">NAME</text>
<text x="50" y="251.9">SIGNATURE</text>
<text x="67.2" y="251.9">DATE</text>
<text x="120.1" y="251.9">TITLE:</text>
<text x="20.6" y="256.1">DRAWN</text>
<text x="20.9" y="260.3">CHK'D</text>
<text x="20.4" y="264.4">APPV'D</text>
<text x="21.1" y="268.8">MFG</text>
<text x="21.5" y="273">Q.A</text>
<text x="75.6" y="272.5">MATERIAL:</text>
<text x="120" y="272.5">DWG NO.</text>
<text x="75.6" y="285.5">WEIGHT:</text>
<text x="120.1" y="285.6">SCALE:1:5</text>
<text x="164.5" y="285.6">SHEET 1 OF 1</text>
</g>
</svg>
